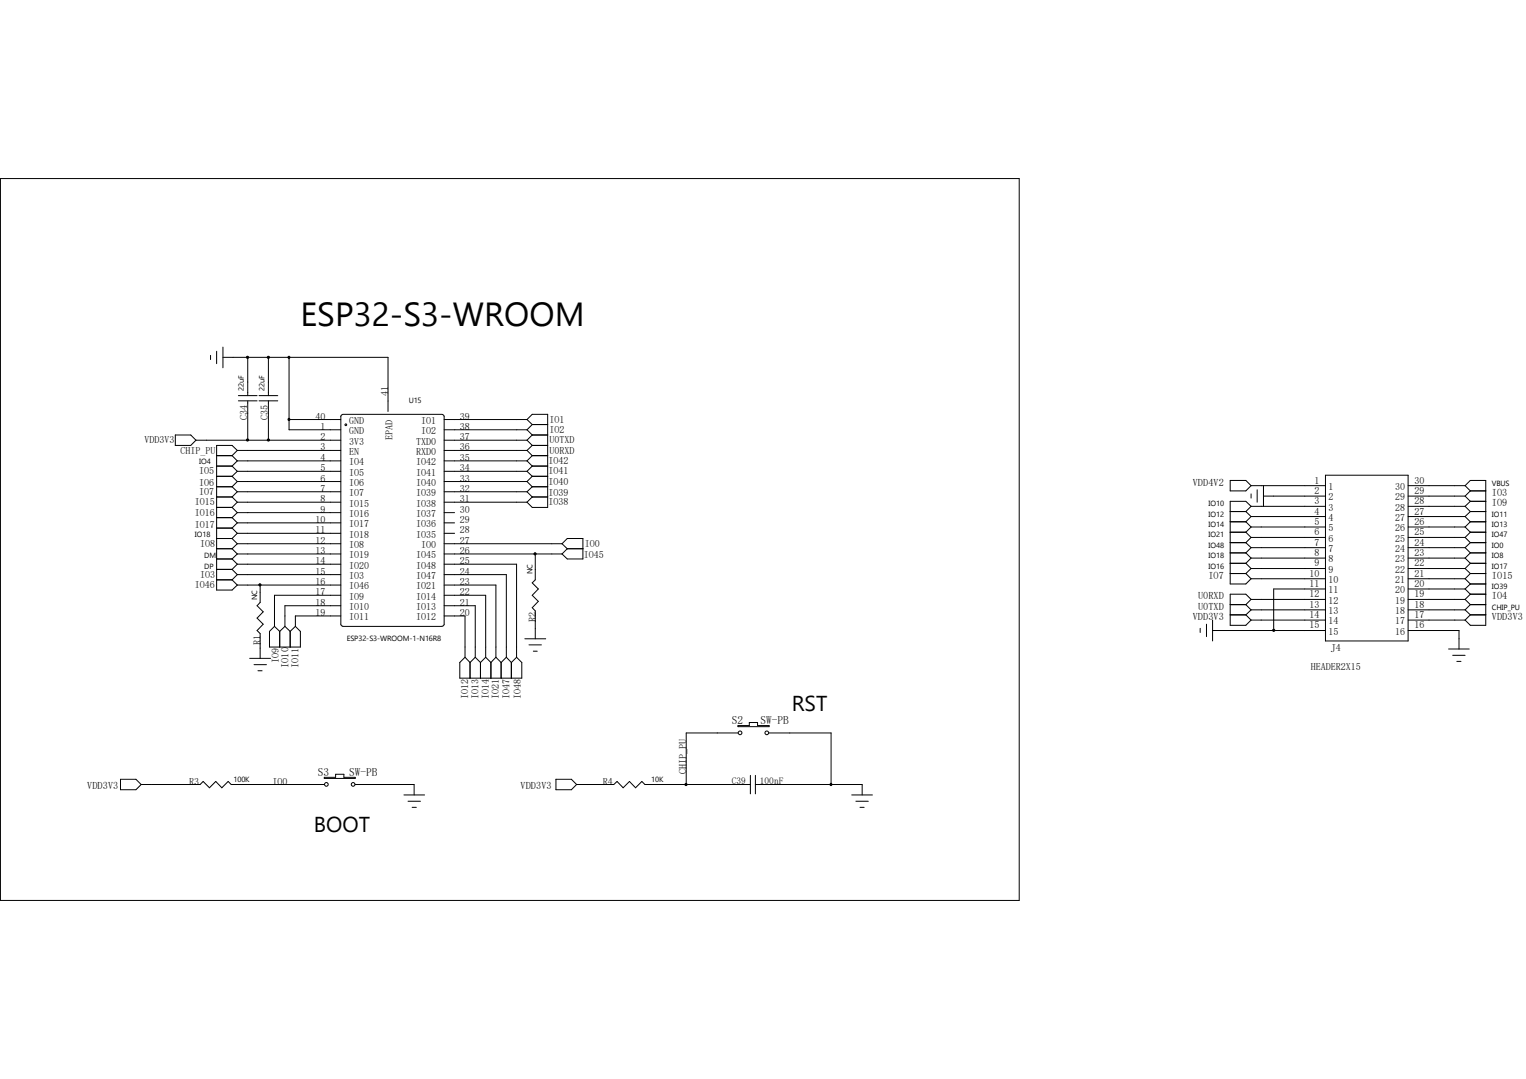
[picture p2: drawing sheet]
<svg xmlns="http://www.w3.org/2000/svg" width="297mm" height="210mm" viewBox="0 0 297 210" stroke-linecap="round" stroke-linejoin="round" font-family="sans-serif">
<g fill="none" stroke="#000" stroke-width=".19">
<path d="M.1 34.8h198.3v140.5h-198.3zM41 69.2v.8M42.2 68.4v2.4M43.4 69.6h32.1v10.5M43.4 67.6v4M46.4 77h3.6M46.4 78h3.6M48.2 69.6v7.4M48.2 78v7.7M50.4 77h3.7M50.4 78h3.7M52.2 69.6v7.4"/>
<path d="M52.2 78v7.7M56.3 69.6v14.1h10M34.1 84.7h3l1 1-1 1h-3zM38.1 85.7h28.2M42.2 88.7h3M42.2 94.7h3M42.2 92.7h3M42.2 90.7h3M42.2 96.7h3M42.2 98.8h3M45.2 92.7l1 1M45.2 88.7l1 1"/>
<path d="M45.2 90.7l1 1M45.2 94.7l1 1M45.2 96.7l1 1M45.2 98.8l1 1M46.2 87.7h20.1M46.2 89.7h20.1M46.2 91.7h20.1M46.2 93.7h20.1M46.2 95.7h20.1M46.2 97.7h20.1M46.2 99.8h20.1M46.2 87.7l-1-1h-3v28.2h3l1-1"/>
<path d="M46.2 87.7l-1 1M46.2 93.7l-1 1M46.2 89.7l-1 1M46.2 91.7l-1 1M46.2 95.7l-1 1M46.2 97.7l-1 1.1M46.2 99.8l-1 1M56.3 81.7h10M66.7 80.7l-.3 .2-.1 .2v40.4l.1 .2 .3 .2M66.7 80.6h19.4M86.1 80.7h.2l.1 .4v40.4l-.1 .3-.2 .1M86.4 81.7h16.2"/>
<path d="M86.4 83.7h16.2M86.4 85.7h16.2M86.4 87.7h16.2M86.4 89.7h16.2M86.4 91.7h16.2M86.4 93.7h16.2M86.4 95.7h16.2M86.4 97.7h16.2M86.4 99.8h2.1M102.6 81.7l1-1.1h3v18.2h-3l-1-1.1M102.6 95.7l1 1M102.6 93.7l1 1"/>
<path d="M102.6 91.7l1 1M102.6 89.7l1 1M102.6 87.7l1 1M102.6 85.7l1 1M102.6 83.7l1 1M102.6 81.7l1 .9M103.6 86.7h3M103.6 84.7h3M103.6 88.7h3M103.6 94.7h3M103.6 92.7h3M103.6 90.7h3"/>
<path d="M103.6 96.7h3M103.6 96.7l-1 1M103.6 94.7l-1 1M103.6 92.7l-1 1M103.6 90.7l-1 1M103.6 88.7l-1 1M103.6 86.7l-1 1M103.6 84.7l-1 1M103.6 82.6h3M103.6 82.6l-1 1.1M239.4 93.5h3.1l1 1-1 1h-3.1zM239.4 99.6h3.1"/>
<path d="M242.5 99.6l1 .9M243.5 94.5h14.5M243.5 98.6h14.5M243.5 98.6l-1-1h-3.1v16.1h3.1l1-1.1M243.5 98.6l-1 1M243.5 96.1v.8M244.7 95.3v2.4M245.9 96.6h12.1M245.9 94.5v4.1M258 92.5h16.1v32.3h-16.1zM274.1 94.5h11.1M274.1 96.6h11.1"/>
<path d="M274.1 98.6h11.1M285.2 94.5l1-1h3v28.2h-3l-1-1M285.2 98.6l1 1M285.2 96.6l1 1M285.2 94.5l1 1M286.2 99.6h3M286.2 99.6l-1 .9M286.2 97.6h3M286.2 97.6l-1 1M286.2 95.5h3M286.2 95.5l-1 1.1M42.2 106.8h3"/>
<path d="M42.2 104.8h3M42.2 100.8h3M42.2 102.8h3M42.2 108.8h3M42.2 110.8h3M42.2 112.9h3M45.2 100.8l1 1M45.2 102.8l1 1M45.2 104.8l1 1M45.2 106.8l1 1M45.2 108.8l1 1M45.2 110.8l1 1"/>
<path d="M45.2 112.9l1 1M46.2 101.8h20.1M46.2 103.8h20.1M46.2 105.8h20.1M46.2 107.8h20.1M46.2 109.8h20.1M46.2 111.8h20.1M46.2 113.9h20.1M46.2 101.8l-1 1M46.2 103.8l-1 1M46.2 105.8l-1 1M46.2 107.8l-1 1"/>
<path d="M46.2 109.8l-1 1M46.2 111.8l-1 1.1M50.6 113.9v3.4l-.6 .6 1.2 1.2-1.2 1.2 1.2 1.2-1.2 1.2 .6 .6v4.8M66.3 115.9h-12.9v6M66.3 117.9h-10.8v4M66.3 119.9h-8.8v2M86.4 101.8h2.1M86.4 103.8h2.1M86.4 105.8h23M86.4 107.8h23M86.4 109.8h14.1v18.1M86.4 111.8h12.2v16.1"/>
<path d="M86.4 113.9h10.1v14M86.4 115.9h8.1v12M86.4 117.9h6.1v10M86.4 119.9h4.1v8M104.2 107.8v5.1l-.6 .6 1.2 1.1-1.2 1.3 1.2 1.2-1.2 1.2 .6 .6v5.4M109.4 105.8l1 1M109.4 105.8l1-1h3.1v4h-3.1l-1-1M110.4 106.8h3.1M110.4 106.8l-1 1M239.4 119.7h3.1M239.4 117.7h3.1M239.4 111.6h3.1"/>
<path d="M239.4 109.6h3.1M239.4 107.6h3.1M239.4 105.6h3.1M239.4 103.6h3.1M239.4 101.6h3.1M242.5 119.7l1 1M242.5 117.7l1 1M242.5 111.6l1 1M242.5 109.6l1 1.1M242.5 107.6l1 1M242.5 105.6l1 1M242.5 103.6l1 1"/>
<path d="M242.5 101.6l1 1M243.5 100.5h14.5M243.5 102.6h14.5M243.5 104.6h14.5M243.5 106.6h14.5M243.5 108.6h14.5M243.5 110.7h14.5M243.5 112.6h14.5M243.5 116.7h14.5M243.5 118.7h14.5M243.5 116.7l-1-1h-3.1v6h3.1l1-1M243.5 118.7l-1 1"/>
<path d="M243.5 116.7l-1 1M243.5 110.7l-1 .9M243.5 108.6l-1 1M243.5 106.6l-1 1M243.5 104.6l-1 1M243.5 102.6l-1 1M243.5 100.5l-1 1.1M258 114.6h-10.1v8.1M274.1 100.5h11.1M274.1 102.6h11.1M274.1 104.6h11.1M274.1 106.6h11.1"/>
<path d="M274.1 108.6h11.1M274.1 110.7h11.1M274.1 112.6h11.1M274.1 114.6h11.1M274.1 116.7h11.1M274.1 118.7h11.1M285.2 118.7l1 1M285.2 116.7l1 1M285.2 114.6l1 1.1M285.2 112.6l1 1.1M285.2 110.7l1 .9M285.2 108.6l1 1"/>
<path d="M285.2 106.6l1 1M285.2 104.6l1 1M285.2 102.6l1 1M285.2 100.5l1 1.1M286.2 119.7h3M286.2 117.7h3M286.2 115.7h3M286.2 119.7l-1 1M286.2 117.7l-1 1M286.2 115.7l-1 1M286.2 113.7h3M286.2 113.7l-1 .9"/>
<path d="M286.2 111.6h3M286.2 111.6l-1 1M286.2 109.6h3M286.2 109.6l-1 1.1M286.2 107.6h3M286.2 107.6l-1 1M286.2 105.6h3M286.2 105.6l-1 1M286.2 103.6h3M286.2 103.6l-1 1M286.2 101.6h3M286.2 101.6l-1 1"/>
<path d="M48.6 128.1h4.1M49.4 129.4h2.5M50.2 130.6h.8M53.4 121.9l1 1M53.4 121.9l-.9 1v3h6v-3l-1-1M54.4 122.9v3M55.5 121.9l1 1M55.5 121.9l-1.1 1M56.5 122.9v3M57.5 121.9l-1 1M66.7 121.9h19.4M90.5 127.9l1 1"/>
<path d="M90.5 127.9l-1 1v3.1h12.1v-3.1l-1.1-1M91.5 128.9v3.1M92.5 127.9l1 1M92.5 127.9l-1 1M93.5 128.9v3.1M94.5 127.9l1 1M94.5 127.9l-1 1M95.5 128.9v3.1M96.5 127.9l1 1M96.5 127.9l-1 1M97.5 128.9v3.1M98.6 127.9l.9 1"/>
<path d="M98.6 127.9l-1.1 1M99.5 128.9v3.1M100.5 127.9l-1 1M102.2 124.3h4M103 125.5h2.4M103.8 126.7h.8M233.6 122.3v.8M234.8 121.5v2.4M236 122.7h22M236 120.7v4.1M243.5 120.7h14.5M274.1 120.7h11.1"/>
<path d="M274.1 122.7h9.9v3.6M281.9 126.3h4.1M282.7 127.6h2.5M283.5 128.7h.9M23.5 151.7h3l1 1-1 1h-3zM27.5 152.7h11.4l.6-.6 1.3 1.2 1.2-1.2 1.2 1.2 1.2-1.2 .6 .6h18.1M63.1 151.3h2.2v-.6h1.6v.6h2.2v.2h-6zM69.1 152.7h11.5v2M78.6 154.7h4M79.4 156h2.4M80.2 157.1h.8M108.2 151.7h3l1 1-1 1h-3z"/>
<path d="M112.2 152.7h7.3l.6-.6 1.2 1.2 1.2-1.2 1.2 1.2 1.2-1.2 .6 .6h20.5M143.6 141.2h2.2v-.6h1.6v.6h2.3v.2h-6.1zM143.6 142.7h-10v10M146 150.9v3.6M147 152.7h20.8v2M147 150.9v3.6M149.7 142.7h12.1v10M165.8 154.7h4M166.6 156h2.4M167.4 157.1h.8"/>
<circle cx="67.3" cy="82.7" r=".17"/>
<circle cx="63.5" cy="152.7" r=".36"/>
<circle cx="68.7" cy="152.7" r=".36"/>
<circle cx="144" cy="142.6" r=".36"/>
<circle cx="149.2" cy="142.6" r=".36"/>
</g>
<g fill="#000" stroke="#000" stroke-width=".19">
<circle cx="48.2" cy="69.6" r=".21"/>
<circle cx="52.2" cy="69.6" r=".21"/>
<circle cx="56.2" cy="69.5" r=".2"/>
<circle cx="48.2" cy="85.6" r=".21"/>
<circle cx="52.2" cy="85.6" r=".21"/>
<circle cx="56.2" cy="81.6" r=".2"/>
<circle cx="50.6" cy="113.8" r=".21"/>
<circle cx="104.1" cy="107.8" r=".21"/>
<circle cx="247.9" cy="122.7" r=".21"/>
<circle cx="133.5" cy="152.7" r=".21"/>
<circle cx="161.7" cy="152.7" r=".2"/>
</g>
<text font-size="6.5" x="58.5" y="63.5">ESP32-S3-WROOM</text>
<g font-size="4.2">
<text x="154.1" y="138.4">RST</text>
<text x="61.1" y="162">BOOT</text>
</g>
<g font-size="2.2">
<text x="142.4" y="141">S2</text>
<text x="148" y="141">SW-PB</text>
<text x="61.9" y="151.1">S3</text>
<text x="67.9" y="151.1">SW-PB</text>
</g>
<g font-size="2">
<text x="232.2" y="94.5">VDD4V2</text>
<text x="290.4" y="98.6">IO9</text>
<text x="290.4" y="96.6">IO3</text>
<text x="235.2" y="112.6">IO7</text>
<text x="290.4" y="112.6">IO15</text>
<text x="233.2" y="118.7">U0TXD</text>
<text x="233.2" y="116.7">U0RXD</text>
<text x="290.4" y="116.7">IO4</text>
<text x="232.2" y="120.7">VDD3V3</text>
<text x="290.4" y="120.7">VDD3V3</text>
<text x="56.1" y="130" transform="rotate(-90 56.1 130)">IO10</text>
<text x="17" y="153.5">VDD3V3</text>
<text x="101.3" y="153.5">VDD3V3</text>
</g>
<g font-size="1.9">
<text x="75.5" y="77" transform="rotate(-90 75.5 77)">41</text>
<text x="48.1" y="81.7" transform="rotate(-90 48.1 81.7)">C34</text>
<text x="52.1" y="81.7" transform="rotate(-90 52.1 81.7)">C35</text>
<text x="61.4" y="81.7">40</text>
<text x="62.4" y="83.7">1</text>
<text x="67.9" y="82.5">GND</text>
<text x="82" y="82.5">IO1</text>
<text x="89.5" y="81.7">39</text>
<text x="89.5" y="83.7">38</text>
<text x="107" y="82.3">IO1</text>
<text x="28.1" y="86.3">VDD3V3</text>
<text x="35.1" y="88.3">CHIP_PU</text>
<text x="62.4" y="89.7">4</text>
<text x="62.4" y="87.7">3</text>
<text x="62.4" y="85.7">2</text>
<text x="67.9" y="88.5">EN</text>
<text x="67.9" y="86.5">3V3</text>
<text x="67.9" y="84.5">GND</text>
<text x="76.4" y="85.6" transform="rotate(-90 76.4 85.6)">EPAD</text>
<text x="81" y="86.5">TXD0</text>
<text x="81" y="88.5">RXD0</text>
<text x="82" y="84.5">IO2</text>
<text x="89.5" y="85.7">37</text>
<text x="89.5" y="87.7">36</text>
<text x="89.5" y="89.7">35</text>
<text x="107" y="88.3">U0RXD</text>
<text x="107" y="86.3">U0TXD</text>
<text x="107" y="84.3">IO2</text>
<text x="38.8" y="94.5">IO6</text>
<text x="38.8" y="92.3">IO5</text>
<text x="62.4" y="95.7">7</text>
<text x="62.4" y="93.7">6</text>
<text x="62.4" y="91.7">5</text>
<text x="67.9" y="94.6">IO6</text>
<text x="67.9" y="92.6">IO5</text>
<text x="67.9" y="90.6">IO4</text>
<text x="81" y="90.6">IO42</text>
<text x="81" y="92.6">IO41</text>
<text x="81" y="94.6">IO40</text>
<text x="89.5" y="91.7">34</text>
<text x="89.5" y="93.7">33</text>
<text x="89.5" y="95.7">32</text>
<text x="106.8" y="94.3">IO40</text>
<text x="106.8" y="92.3">IO41</text>
<text x="106.8" y="90.3">IO42</text>
<text x="255.8" y="94.1">1</text>
<text x="258.6" y="95.4">1</text>
<text x="271.5" y="95.4">30</text>
<text x="275.3" y="94.1">30</text>
<text x="37.9" y="98.3">IO15</text>
<text x="37.9" y="100.4">IO16</text>
<text x="38.8" y="96.4">IO7</text>
<text x="61.4" y="101.8">10</text>
<text x="62.4" y="99.8">9</text>
<text x="62.4" y="97.7">8</text>
<text x="67.9" y="100.6">IO16</text>
<text x="67.9" y="98.6">IO15</text>
<text x="67.9" y="96.6">IO7</text>
<text x="81" y="96.6">IO39</text>
<text x="81" y="98.6">IO38</text>
<text x="81" y="100.6">IO37</text>
<text x="89.5" y="97.7">31</text>
<text x="89.5" y="99.8">30</text>
<text x="89.5" y="101.8">29</text>
<text x="106.8" y="98.3">IO38</text>
<text x="106.8" y="96.6">IO39</text>
<text x="255.8" y="96.1">2</text>
<text x="255.8" y="98.1">3</text>
<text x="255.8" y="100.2">4</text>
<text x="258.6" y="97.4">2</text>
<text x="258.6" y="99.4">3</text>
<text x="258.6" y="101.4">4</text>
<text x="271.5" y="101.4">27</text>
<text x="271.5" y="99.4">28</text>
<text x="271.5" y="97.4">29</text>
<text x="275.3" y="100.2">27</text>
<text x="275.3" y="98.1">28</text>
<text x="275.3" y="96.1">29</text>
<text x="37.9" y="102.8">IO17</text>
<text x="38.9" y="106.4">IO8</text>
<text x="61.4" y="107.8">13</text>
<text x="61.4" y="105.8">12</text>
<text x="61.4" y="103.8">11</text>
<text x="67.9" y="106.7">IO8</text>
<text x="67.9" y="104.6">IO18</text>
<text x="67.9" y="102.6">IO17</text>
<text x="81" y="102.6">IO36</text>
<text x="81" y="104.6">IO35</text>
<text x="82" y="106.7">IO0</text>
<text x="89.5" y="103.8">28</text>
<text x="89.5" y="105.8">27</text>
<text x="89.5" y="107.8">26</text>
<text x="113.8" y="106.4">IO0</text>
<text x="255.8" y="102.2">5</text>
<text x="255.8" y="104.2">6</text>
<text x="255.8" y="106.2">7</text>
<text x="258.6" y="103.4">5</text>
<text x="258.6" y="105.5">6</text>
<text x="258.6" y="107.4">7</text>
<text x="271.5" y="107.4">24</text>
<text x="271.5" y="105.5">25</text>
<text x="271.5" y="103.4">26</text>
<text x="275.3" y="106.2">24</text>
<text x="275.3" y="104.2">25</text>
<text x="275.3" y="102.2">26</text>
<text x="38.9" y="112.4">IO3</text>
<text x="61.4" y="113.9">16</text>
<text x="61.4" y="111.8">15</text>
<text x="61.4" y="109.8">14</text>
<text x="67.9" y="112.7">IO3</text>
<text x="67.9" y="110.7">IO20</text>
<text x="67.9" y="108.7">IO19</text>
<text x="81" y="108.7">IO45</text>
<text x="81" y="110.7">IO48</text>
<text x="81" y="112.7">IO47</text>
<text x="89.5" y="109.8">25</text>
<text x="89.5" y="111.8">24</text>
<text x="89.5" y="113.9">23</text>
<text x="113.6" y="108.6">IO45</text>
<text x="254.8" y="112.2">10</text>
<text x="255.8" y="108.2">8</text>
<text x="255.8" y="110.2">9</text>
<text x="258.6" y="109.5">8</text>
<text x="258.6" y="111.5">9</text>
<text x="258.6" y="113.5">10</text>
<text x="271.5" y="113.5">21</text>
<text x="271.5" y="111.5">22</text>
<text x="271.5" y="109.5">23</text>
<text x="275.3" y="112.2">21</text>
<text x="275.3" y="110.2">22</text>
<text x="275.3" y="108.2">23</text>
<text x="37.9" y="114.5">IO46</text>
<text x="61.4" y="119.9">19</text>
<text x="61.4" y="117.9">18</text>
<text x="61.4" y="115.9">17</text>
<text x="67.9" y="118.7">IO10</text>
<text x="67.9" y="116.7">IO9</text>
<text x="67.9" y="114.7">IO46</text>
<text x="81" y="114.7">IO21</text>
<text x="81" y="116.7">IO14</text>
<text x="81" y="118.7">IO13</text>
<text x="89.5" y="115.9">22</text>
<text x="89.5" y="117.9">21</text>
<text x="89.5" y="119.9">20</text>
<text x="254.8" y="114.3">11</text>
<text x="254.8" y="116.3">12</text>
<text x="254.8" y="118.3">13</text>
<text x="258.6" y="115.5">11</text>
<text x="258.6" y="117.5">12</text>
<text x="258.6" y="119.5">13</text>
<text x="271.5" y="119.5">18</text>
<text x="271.5" y="117.5">19</text>
<text x="271.5" y="115.5">20</text>
<text x="275.3" y="118.3">18</text>
<text x="275.3" y="116.3">19</text>
<text x="275.3" y="114.3">20</text>
<text x="50.7" y="125.5" transform="rotate(-90 50.7 125.5)">R1</text>
<text x="67.9" y="120.7">IO11</text>
<text x="81" y="120.7">IO12</text>
<text x="104.3" y="121" transform="rotate(-90 104.3 121)">R2</text>
<text x="254.8" y="120.3">14</text>
<text x="254.8" y="122.3">15</text>
<text x="258.6" y="121.5">14</text>
<text x="258.6" y="123.6">15</text>
<text x="271.5" y="123.6">16</text>
<text x="271.5" y="121.5">17</text>
<text x="275.3" y="122.3">16</text>
<text x="275.3" y="120.3">17</text>
<text x="54.3" y="129.1" transform="rotate(-90 54.3 129.1)">IO9</text>
<text x="58.1" y="130" transform="rotate(-90 58.1 130)">IO11</text>
<text x="255.1" y="130.4">HEADER2X15</text>
<text x="259" y="126.7">J4</text>
<text x="91.1" y="136.1" transform="rotate(-90 91.1 136.1)">IO12</text>
<text x="93.1" y="136.1" transform="rotate(-90 93.1 136.1)">IO13</text>
<text x="95.1" y="136.1" transform="rotate(-90 95.1 136.1)">IO14</text>
<text x="97.1" y="136.1" transform="rotate(-90 97.1 136.1)">IO21</text>
<text x="99.1" y="136.1" transform="rotate(-90 99.1 136.1)">IO47</text>
<text x="101.3" y="136.1" transform="rotate(-90 101.3 136.1)">IO48</text>
<text x="36.8" y="152.8">R3</text>
<text x="53" y="152.7">IO0</text>
<text x="117.3" y="152.8">R4</text>
<text x="133.6" y="150.7" transform="rotate(-90 133.6 150.7)">CHIP_PU</text>
</g>
<g font-size="1.8">
<text x="142.4" y="152.5">C39</text>
<text x="147.9" y="152.5">100nF</text>
</g>
<g font-size="1.5">
<text x="47.5" y="76.2" transform="rotate(-90 47.5 76.2)">22uF</text>
<text x="51.5" y="76.2" transform="rotate(-90 51.5 76.2)">22uF</text>
<text x="79.5" y="78.5">U15</text>
<text x="38.8" y="90.3">IO4</text>
<text x="290.4" y="94.5">VBUS</text>
<text x="235.2" y="100.5">IO12</text>
<text x="235.2" y="98.6">IO10</text>
<text x="290.4" y="100.5">IO11</text>
<text x="37.9" y="104.6">IO18</text>
<text x="235.2" y="106.6">IO48</text>
<text x="235.2" y="104.6">IO21</text>
<text x="235.2" y="102.6">IO14</text>
<text x="290.4" y="104.6">IO47</text>
<text x="290.4" y="102.6">IO13</text>
<text x="290.4" y="106.6">IO0</text>
<text x="39.8" y="108.6">DM</text>
<text x="39.8" y="110.7">DP</text>
<text x="103.6" y="111.8" transform="rotate(-90 103.6 111.8)">NC</text>
<text x="235.2" y="110.7">IO16</text>
<text x="235.2" y="108.6">IO18</text>
<text x="290.4" y="110.7">IO17</text>
<text x="290.4" y="108.6">IO8</text>
<text x="50.1" y="116.8" transform="rotate(-90 50.1 116.8)">NC</text>
<text x="290.4" y="118.7">CHIP_PU</text>
<text x="290.4" y="114.6">IO39</text>
<text x="67.5" y="124.8">ESP32-S3-WROOM-1-N16R8</text>
<text x="45.5" y="152.2">100K</text>
<text x="126.7" y="152.2">10K</text>
</g>
</svg>
